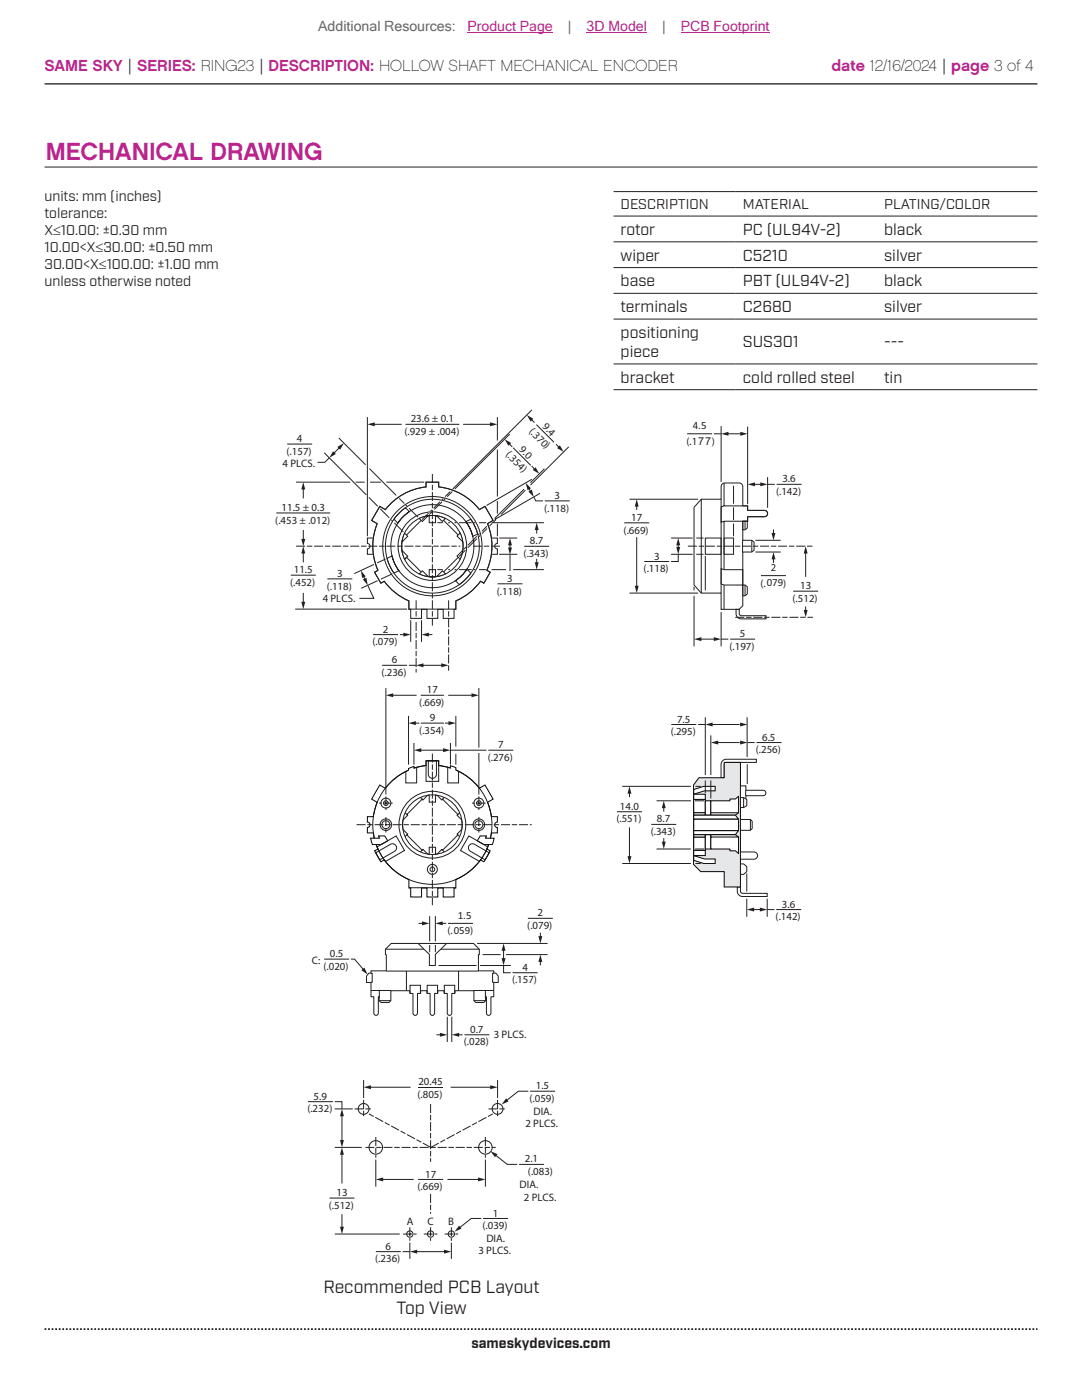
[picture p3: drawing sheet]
<svg xmlns="http://www.w3.org/2000/svg" width="216mm" height="279mm" viewBox="0 0 216 279" stroke-linecap="round" stroke-linejoin="round" font-family="sans-serif">
<path d="M8.9 16.7h198.1" fill="none" stroke="#231f20" stroke-width=".26"/>
<path d="M8.9 265.3h198.1" fill="none" stroke="#231f20" stroke-width=".35" stroke-dasharray=".4 .4 .4 .4 .4 .4" stroke-dashoffset=".7" stroke-linecap="butt"/>
<path d="M8.9 33.3h198.1" fill="none" stroke="#231f20" stroke-width=".2"/>
<g fill="#fff">
<path d="M52.6 83.2l.8-.7 .2 .2-.5 .5 .3 .3 .4-.4 .3 .2-.5 .4 .4 .3 .4-.4 .3 .2-.8 .7z"/>
<path d="M53.3 86.4l1.3 1.3-.3 .2-1.2-1.3z"/>
<path d="M54.5 85.2l.3-.3 1.2 .6-.9-.9 .2-.2 1.3 1.2-.3 .3-1.2-.6 .9 .9-.2 .3z"/>
<path d="M55.4 84.3l.9-.9 .2 .2-.3 .3 1.1 1.1-.3 .2-1.1-1-.2 .3z"/>
<path d="M56.6 83.1l.1-.1 .2 .2 .2-.3 .2 .1-.2 .3 .3 .1v.2l-.3-.1v.3l-.2 .1v-.3l-.3 .1-.1-.2 .3-.1z"/>
<path d="M54.1 86l.5 .7 .2-.2zM54.1 85.6l1.6 1-.3 .2-.3-.2-.4 .4 .2 .3-.2 .3-1-1.7z"/>
</g>
<g fill="none" stroke="#211d1e" stroke-width=".2">
<path d="M75.8 101.1l1.1 .6a11.9 11.9 0 0 1 8.1-4.5v-1h2.5v1a11.9 11.9 0 0 1 8.2 4.5l1.1-.6 1.6 2.8-1.1 .6a11.9 11.9 0 0 1-.2 9.3l.7 .4-1.2 2.2-.7-.4a11.9 11.9 0 0 1-4.9 3.9v1.7h-9.4v-1.7a11.9 11.9 0 0 1-4.9-3.9l-.7 .4-1.3-2.2 .7-.4a11.9 11.9 0 0 1-.1-9.3l-1.1-.6zM75.8 101.1l1.1 .6a11.9 11.9 0 0 1 8.1-4.5v-1h2.5v1a11.9 11.9 0 0 1 8.2 4.5l1.1-.6 1.6 2.8-1.1 .6 .8 2.9h1.1v1.1a.54 .54 0 0 0-.5 .5 .54 .54 0 0 0 .5 .5v1.1h-1.2l-.3 1.7-.6 1.5 .7 .4-1.2 2.2-.7-.4a11.9 11.9 0 0 1-4.9 3.9v1.7h-.4v1.8h-2.2v-1.8h-1v1.8h-2.2v-1.8h-1.1v1.8h-2.1v-1.8h-.4v-1.7a11.9 11.9 0 0 1-4.9-3.9l-.7 .4-1.3-2.2 .7-.4-.6-1.5-.3-1.7h-1.2v-1.1a.54 .54 0 0 0 .5-.5 .54 .54 0 0 0-.5-.5v-1.1h1.2l.8-2.9-1.1-.6zM84.8 103.1a5.9 5.9 0 0 1 2.9 0l4.5 4.5a5.9 5.9 0 0 1 0 2.8l-4.5 4.5a5.9 5.9 0 0 1-2.9 0l-4.5-4.5a5.9 5.9 0 0 1 0-2.8zM85.6 102.9h1.3v1.4h-1.3zM85.6 113.7h1.3v1.4h-1.3z"/>
<circle cx="86.3" cy="109" r="9.9"/>
<circle cx="86.3" cy="109" r="9.4"/>
<circle cx="86.3" cy="109" r="6.8"/>
<circle cx="86.3" cy="109" r="6.1"/>
</g>
<path d="M87.1 102.9l1.8 .6-.6 .6z" fill="#fff"/>
<path d="M87.1 102.9l1.8 .6-.6 .6z" fill="none" stroke="#211d1e" stroke-width=".2"/>
<path d="M80.7 106.4l.7 .6-1.2 1.2z" fill="#fff"/>
<path d="M80.7 106.4l.7 .6-1.2 1.2z" fill="none" stroke="#211d1e" stroke-width=".2"/>
<path d="M84.3 113.9l1.1 1.2-1.7-.6z" fill="#fff"/>
<path d="M84.3 113.9l1.1 1.2-1.7-.6z" fill="none" stroke="#211d1e" stroke-width=".2"/>
<path d="M87.1 115.1l1.2-1.2 .6 .6z" fill="#fff"/>
<path d="M87.1 115.1l1.2-1.2 .6 .6z" fill="none" stroke="#211d1e" stroke-width=".2"/>
<path d="M91.8 106.4l.5 1.7-1.1-1.1z" fill="#fff"/>
<path d="M91.8 106.4l.5 1.7-1.1-1.1z" fill="none" stroke="#211d1e" stroke-width=".2"/>
<path d="M83.7 103.5l1.7-.6-1.1 1.2z" fill="#fff"/>
<path d="M83.7 103.5l1.7-.6-1.1 1.2z" fill="none" stroke="#211d1e" stroke-width=".2"/>
<path d="M80.2 109.9l1.2 1.1-.7 .6z" fill="#fff"/>
<path d="M80.2 109.9l1.2 1.1-.7 .6z" fill="none" stroke="#211d1e" stroke-width=".2"/>
<path d="M92.3 109.8l-.5 1.8-.6-.6z" fill="#fff"/>
<path d="M139.9 99.6v18.8M92.3 109.8l-.5 1.8-.6-.6zM140.7 107.4h3.2v3.2h-3.2zM144.5 107.4h1.9v3.2h-1.9z" fill="none" stroke="#211d1e" stroke-width=".2"/>
<path d="M143.9 101.2l.6-.2h4.7v.9h3.3a.63 .63 0 0 1 .7 .6 .63 .63 0 0 1-.7 .6h-3.3v.9h-4.7l-.6 .2z" fill="#fff"/>
<g fill="none" stroke="#211d1e" stroke-width=".2">
<path d="M139.9 99.6h4v-2.5a.72 .72 0 0 1 .7-.7h2.9a.72 .72 0 0 1 .7 .7v3.9h1v.9h3.3a.63 .63 0 0 1 .7 .6 .63 .63 0 0 1-.7 .6h-3.3v.9h-1v3.8h1.8l.5 .4v1.6l-.5 .4h-1.8v10.7l-.7 .7h-3.6v-3.2h-4l-1.4-1.7v-15.4zM143.9 99.6v18.8M144.5 96.4v4.6M74.5 107.4l-.1 1.6 .1 1.6M81.4 111l-.7 .6M98.1 107.4l.1 1.6-.2 1.6M143.9 113.5l.6 .2h3.7v3.1h-3.7l-.6-.2zM143.9 101.2l.6-.2h4.7v.9h3.3a.63 .63 0 0 1 .7 .6 .63 .63 0 0 1-.7 .6h-3.3v.9h-4.7l-.6 .2zM144.5 104v9.7M144.5 116.8v4.8M148.2 107.8v2.4M148.2 116.7h.5l.4 .4v1.4l-.4 .4h-.5z"/>
<path d="M148.2 104h.9v1.4l-.4 .3h-.5zM148.7 116.7v2.2M148.7 104v1.7M150 107.8v2.4M146.9 121.6h.6l.1 1.1 .3 .2h4.9v.6h-4.9a1.04 1.04 0 0 1-1-1zM83.9 159.1l.5 .6M84.2 159.5l.2 .2 .9-1h.3v1.4h1.3v-1.4h.3l.9 1 .2-.2 3.1 3-.2 .2 .9 .9v1.9l-.9 1 .2 .1-3.1 3.1-.1-.2-1 .9-.3 .1v-1.4h-1.3v1.4l-.3-.1-.9-.9-.2 .2-3-3.1 .1-.1-.9-1v-1.9l.9-.9-.1-.2zM88.7 159.1l-.6 .6M144.3 151.7l.6-.2h6v.7h-6.2l-.2 .4v2.6h-.6v-2.6v-.4zM80.8 162.2l.5 .5M81.3 166.5l-.5 .5M81.6 177.2h9.4"/>
<path d="M84.4 169.5l-.5 .5M88.2 169.5l.5 .5M91.2 166.5l.5 .5M91.7 162.2l-.5 .5M147.1 177h.6l.1 1.1 .4 .2h4.9v.6h-4.9a1.04 1.04 0 0 1-1.1-1z"/>
<circle cx="86.3" cy="164.6" r="6.7"/>
<circle cx="86.3" cy="164.6" r="11.9"/>
<circle cx="86.3" cy="164.6" r="5.9"/>
</g>
<path d="M85 151.8h2.5v4.1h-2.5z" fill="#fff"/>
<g fill="none" stroke="#211d1e" stroke-width=".2">
<path d="M85 151.8h2.5v4.1h-2.5zM85.5 151.8h1.6v2.7a.81 .81 0 0 1-.8 .8 .81 .81 0 0 1-.8-.8zM75 170.2l2.9-1.7a.81 .81 0 0 1 1.1 .3 .81 .81 0 0 1-.3 1.1l-2.9 1.7zM75.2 169l3.8-2.2 1.7 2.9-3.8 2.2-.9-1.4zM93.6 166.8l3.8 2.2-.8 1.5-.9 1.4-3.8-2.2zM93.8 168.5l.6-.1 .3 .1 2.9 1.7-.8 1.4-2.9-1.7a.81 .81 0 0 1-.1-1.4z"/>
<circle cx="77" cy="160.3" r=".47"/>
<circle cx="77" cy="160.3" r=".99"/>
<circle cx="77" cy="164.6" r=".79"/>
<circle cx="77" cy="164.6" r="1.15"/>
<circle cx="86.3" cy="173.5" r=".47"/>
<circle cx="86.3" cy="173.5" r=".99"/>
<circle cx="95.6" cy="160.3" r=".47"/>
<circle cx="95.6" cy="160.3" r=".99"/>
<circle cx="95.6" cy="164.6" r=".79"/>
<circle cx="95.6" cy="164.6" r="1.15"/>
</g>
<g fill="#fff">
<path d="M81.5 153.4l1.1-.4v.7l-1.1 .4z"/>
<path d="M89.9 152.8l1.1 .4v.7l-1.1-.4z"/>
</g>
<path d="M83.1 153.1v3.1h-2.1v-2.3M89.3 153.1v3.1h2.2v-2.3" fill="none" stroke="#211d1e" stroke-width=".2"/>
<g fill="#fff">
<path d="M97.5 167.3h1.1l-.3 1.2h-1.2z"/>
<path d="M74 167.3h1.1l.3 1.2h-1.1z"/>
</g>
<path d="M75.8 156.7l1.1 .6a11.9 11.9 0 0 1 4.6-3.6v-.3l1.1-.4v.3l2.4-.5v-1h2.5v1l2.4 .5v-.5l1.1 .4v.5a11.9 11.9 0 0 1 4.7 3.6l1.1-.6 1.6 2.8-1.1 .6 .8 2.9h1.1v1.1a.54 .54 0 0 0-.5 .5 .54 .54 0 0 0 .5 .5v1.1h-1.2l-.1 1.1h.7l-.2 .6-.1 .6h-.8l-.4 .9 .7 .4-1.2 2.2-.7-.4a11.9 11.9 0 0 1-4.9 3.9v1.7h-.4v1.8h-2.2v-1.8h-1v1.8h-2.2v-1.8h-1.1v1.8h-2.1v-1.8h-.4v-1.7a11.9 11.9 0 0 1-4.9-3.9l-.7 .4-1.3-2.2 .7-.4-.3-.9h-.8l-.2-.6-.1-.6h.7l-.2-1.1h-1.2v-1.1a.54 .54 0 0 0 .5-.5 .54 .54 0 0 0-.5-.5v-1.1h1.2l.8-2.9-1.1-.6zM74.7 167.3h1l-.2-.5h1.3l.6 1-1.3 .7h-1.4M97.9 167.3h-1l.2-.5h-1.3l-.6 1 1.3 .7h1.4" fill="none" stroke="#040503" stroke-width=".2"/>
<path d="M139.5 155.2h5v-3h3.2v24.8h-3.2v-3h-4.7l-1.4-1.5v-15.8z" fill="#e6e7e9"/>
<path d="M139.5 155.2h5v-3h3.2v24.8h-3.2v-3h-4.7l-1.4-1.5v-15.8z" fill="none" stroke="#040503" stroke-width=".2"/>
<path d="M138.4 157.6l2-.7h2.3v.9h-2.1l-2.2 .7z" fill="#fff"/>
<path d="M138.4 157.6l2-.7h2.3v.9h-2.1l-2.2 .7z" fill="none" stroke="#040503" stroke-width=".2"/>
<path d="M138.4 170.8l2.2 .6h2.1v.9h-2.3l-2-.6z" fill="#fff"/>
<path d="M138.4 170.8l2.2 .6h2.1v.9h-2.3l-2-.6z" fill="none" stroke="#040503" stroke-width=".2"/>
<g fill="#fff" stroke="#040503" stroke-width=".2">
<path d="M138.4 158.5h2.3v1h-2.3z"/>
<path d="M138.4 169.7h2.3v1h-2.3z"/>
<path d="M138.4 159.5h2.3v2.7h-2.3z"/>
<path d="M138.4 167h2.3v2.7h-2.3z"/>
<path d="M138.4 162.2h2.3v.5h-2.3z"/>
</g>
<path d="M138.4 166.6h2.3v.4h-2.3z" fill="#fff"/>
<path d="M138.4 166.6h2.3v.4h-2.3z" fill="none" stroke="#040503" stroke-width=".2"/>
<g fill="#fff" stroke="#040503" stroke-width=".2">
<path d="M140.7 159.8h1.1v2.9h-1.1z"/>
<path d="M140.7 166.6h1.1v2.8h-1.1z"/>
</g>
<path d="M141.8 159.8h3.9v-.3h1l.7-.6v3.3l-.7 .5h-4.9z" fill="#fff"/>
<path d="M141.8 159.8h3.9v-.3h1l.7-.6v3.3l-.7 .5h-4.9z" fill="none" stroke="#040503" stroke-width=".2"/>
<path d="M141.8 166.6h4.9l.7 .4v3.3l-.7-.5h-1v-.4h-3.9z" fill="#fff"/>
<path d="M141.8 166.6h4.9l.7 .4v3.3l-.7-.5h-1v-.4h-3.9zM141.8 162.2h5.6M141.8 167h5.6" fill="none" stroke="#040503" stroke-width=".2"/>
<path d="M138.4 162.7h8.3l.7 .8h-9z" fill="#fff"/>
<path d="M138.4 162.7h8.3l.7 .8h-9z" fill="none" stroke="#040503" stroke-width=".2"/>
<path d="M138.4 165.8h9l-.7 .8h-8.3z" fill="#fff"/>
<path d="M138.4 165.8h9l-.7 .8h-8.3z" fill="none" stroke="#040503" stroke-width=".2"/>
<path d="M138.4 163.5h9v2.3h-9z" fill="#fff" stroke="#040503" stroke-width=".2"/>
<path d="M147.7 156.8h1.1v.9h3.5a.54 .54 0 0 1 .5 .6 .54 .54 0 0 1-.5 .5h-3.5v1.6h-1.1z" fill="none" stroke="#211d1e" stroke-width=".2"/>
<path d="M147.7 159.2h.7l.6 .3v1.3l-.6 .4h-.7z" fill="#fff"/>
<g fill="none" stroke="#211d1e" stroke-width=".2">
<path d="M77.2 111.4l1-.4 .6 1.5 .8 1.4-1 .5-.8-1.4zM79.7 102.4l1.2-1.1 .8 .8-1.3 1-1 1.3-.8-.8zM93 104.1l1-.5 .8 1.4 .5 1.6-1 .4-.5-1.5zM93.2 113.6l.7 .8-1 1.2-1.2 1.1-.8-.8 1.2-1zM147.7 159.2h.7l.6 .3v1.3l-.6 .4h-.7zM148.4 159.2v2M148.8 157.7v1.1M147.7 163.5h2l.4 .4v1.4l-.4 .4h-2zM147.7 170h2.8a.72 .72 0 0 1 .7 .7 .72 .72 0 0 1-.7 .8h-2.8zM147.7 172.4h.7l.6 .6v1l-.6 .5h-.7zM149.7 163.5v2.2M74 194.3h.3v1.7h-.3"/>
<path d="M74 197.7h4M75.6 199.7h2.4M75.7 197.7v1.5M76.9 189.4l1.2-1.1h5.3l2.3 2.2v2.2h1.2v-2.2l2.2-2.2h5.4l1.1 1.1v1.1h-.1v3.3h3v.4h.4l.5 .6v1.3h-.9v2.8h-.5v3.3a.45 .45 0 0 1-.5 .4 .45 .45 0 0 1-.4-.4v-3.3h-.2v.8l-.4 .4h-1.6l-.3-.4v-2h-3.8v.6h-.7v3.9a.45 .45 0 0 1-.4 .4 .45 .45 0 0 1-.5-.4v-3.9h-.6v-.6h-1.2v.6h-.7v3.9a.45 .45 0 0 1-.4 .4 .45 .45 0 0 1-.5-.4v-3.9h-.6v-.6h-1.3v.6h-.6v3.9a.45 .45 0 0 1-.4 .4 .45 .45 0 0 1-.5-.4v-3.9h-.6v-.6h-3.8v2l-.4 .4h-1.6l-.4-.4v-.8h-.1v3.3a.45 .45 0 0 1-.5 .4 .45 .45 0 0 1-.4-.4v-3.3h-.6v-2.8h-.9v-1.3l.5-.6h.4v-.4h3.1v-3.2l-.2-.1zM76.9 189.4h7.7M77.1 193.8h18.4M81.1 193.8v3.9M81.8 198.3v-1.7h2.1v1.7M83.4 188.3h5.7M85.2 198.3v-1.7h2.1v1.7M88 189.4h7.6M88.7 198.3v-1.7h2v1.7"/>
<path d="M91.5 193.8v3.9M94.6 197.7h3.9M94.6 199.7h2.3M96.9 197.7v1.5M98.5 194.3h-.2v1.7h.2"/>
<circle cx="86.3" cy="109" r="8.3"/>
</g>
<g fill="none" stroke="#231f20" stroke-width=".2">
<path d="M59.1 96.2h10.8M64.7 90.4l8.4 8.4M67.6 87.4l5.4 5.4M71 96.2h1.8M73.3 83.2v23.8M73.6 99.3l1.8 1.8M73.7 93.5l5.4 5.4M73.8 96.2h2.2M77.1 96.2h7.6M79.7 99.5l1 1M88.5 99.5l-.3 .2M88.8 99.5l-.2 .3"/>
<path d="M89.8 98.1l-1 1M90.2 98.1l-1 1M99.2 83.2v4.7M99.2 89.7v9.4M99.2 100v2.5M101.7 86.6l-10.9 11M104.6 97.6l-5.9 5.9M104.8 97.8l-4.8 4.9M106.1 95.7l-9 5.2M106.1 81.8l-15.8 15.8M107.8 98.5l-9.1 5.2M108.6 93.5l-2.8 2.8"/>
<path d="M113.5 89.2l-7.6 7.6M125.6 99.6h13.7M143.9 85v11.2M146.4 96.9v3.6M149.2 85.1v15.5M153.2 95.2v6.1M74.6 112.6l-3.9 1.9M75.3 115.9l-3.2 1.5M75.9 101.6l1.8 1.7M76.9 111.6l-1.6 .7M78.1 103.8l.2 .2M78.3 114.5l-2.3 1.1"/>
<path d="M78.7 104.4l1.8 1.7M80.9 100.7l.3 .3M81.6 101.4l1.8 1.8M85.5 102.4l-1.3 1.3M86.2 102.2l-.5 .5M86.2 101.8l-.3 .2M87.3 104.3h1M87.3 113.7h1M87.8 100.1l-1.3 1.3M88.2 100.1l-1.5 1.6M89.4 104.3h.4M89.4 113.7h.4"/>
<path d="M90.7 104.3h.3M90.7 113.7h.3M91.6 104.3h2.5M91.6 113.7h2.5M92.9 109.8l-1.3 1.3M93.1 109.1l-.5 .5M94.5 104.3h.3M94.5 113.7h.3M95.1 107l-1.7 1.8M95.2 107.5l-1.8 1.8M95.6 104.3h1.4M95.6 113.7h1.4"/>
<path d="M95.7 106.5l-.3 .2M95.8 106.9l-.3 .2M97.2 105l-1 1M97.2 105.5l-1 1M98.1 104.3h10.4M98.1 113.7h2.9M98.2 104.5l-.5 .5M99 103.7l-.5 .5M99.2 104.5v2.5M99.6 107.4h3.6M99.6 110.6h3.6M102.4 113.7h6.1"/>
<path d="M125.6 118.4h13.7M133.9 107.4h4.3M133.9 110.6h4.3M138.5 117.1v.7M138.5 118.9v10.1M138.9 107.4h1.5M138.9 110.6h1.5M140.7 111v6.8M146.4 101.3v2.5M146.4 104.5v2.5M150.7 107.8h5.1M150.7 110.2h5.1"/>
<path d="M58.9 121.6h22.3M77 137.3v21.3M82 123.8v4.3M84.1 123.8v4.3M85.3 126.7h1M95.6 137.3v11.9M143.9 122.1v6.9M81.5 142.9v9.7M82.6 148.3v4.3M89.9 148.3v4.3M91 142.9v6.1M91 150.4v2.2"/>
<path d="M95.6 150.3v8.3M124.2 156.9h13.7M131 159.8h6.9M138.7 159.8h1.8M138.8 156.9h1M140.7 143.1v11.6M140.7 155.8v2.5M141.8 146.8v7.9M141.8 155.8v3.6M149.1 143.1v8M149.1 152.5v4M124.2 172.3h13.7"/>
<path d="M131 169.4h6.9M138.7 169.4h1.8M138.8 172.3h1M149 174.3v3.6M149 179.4v3.6M153.1 179.4v3.6M85.7 182.8v5.1M85.7 188.6v1.4M86.9 182.8v5.1M86.9 188.6v1.4M87.5 192.7h7.6M95.2 188.3h14.1"/>
<path d="M95.8 192.7h6.1M96.3 190.5h3.6M101 190.5h8.3M89.2 202.9v5.1M90.1 202.9v5.1"/>
</g>
<path d="M84.1 126.7l1.5-.4v.7z" fill="#231f20"/>
<path d="M132.4 167.3v.9" fill="none" stroke="#231f20" stroke-width=".2"/>
<path d="M132.1 168h.7l-.4 1.4z" fill="#231f20"/>
<path d="M125.6 165.1v6" fill="none" stroke="#231f20" stroke-width=".2"/>
<path d="M125.2 170.9h.8l-.4 1.4z" fill="#231f20"/>
<path d="M132.4 161v1" fill="none" stroke="#231f20" stroke-width=".2"/>
<path d="M132.4 159.8l.4 1.5h-.7z" fill="#231f20"/>
<path d="M88.1 184.3h.9" fill="none" stroke="#231f20" stroke-width=".2"/>
<path d="M86.9 184.3l1.4-.4v.8z" fill="#231f20"/>
<path d="M83.5 184.3h1" fill="none" stroke="#231f20" stroke-width=".2"/>
<path d="M84.2 183.9l1.5 .4-1.5 .4z" fill="#231f20"/>
<path d="M107.8 191.7v1" fill="none" stroke="#231f20" stroke-width=".2"/>
<path d="M107.8 190.5l.4 1.5h-.8z" fill="#231f20"/>
<path d="M91.3 206.5h1" fill="none" stroke="#231f20" stroke-width=".2"/>
<path d="M90.1 206.5l1.5-.4v.8z" fill="#231f20"/>
<path d="M87.1 206.5h1" fill="none" stroke="#231f20" stroke-width=".2"/>
<path d="M87.8 206.1l1.4 .4-1.4 .4z" fill="#231f20"/>
<path d="M107.8 186.1v1" fill="none" stroke="#231f20" stroke-width=".2"/>
<path d="M107.4 186.8h.8l-.4 1.5z" fill="#231f20"/>
<path d="M125.6 158.1v1" fill="none" stroke="#231f20" stroke-width=".2"/>
<path d="M125.6 156.9l.4 1.5h-.8z" fill="#231f20"/>
<path d="M82.7 144.3h1" fill="none" stroke="#231f20" stroke-width=".2"/>
<path d="M81.5 144.3l1.5-.4v.8z" fill="#231f20"/>
<path d="M78.2 138.8h4.9" fill="none" stroke="#231f20" stroke-width=".2"/>
<path d="M77 138.8l1.5-.4v.7z" fill="#231f20"/>
<path d="M88.8 144.3h1" fill="none" stroke="#231f20" stroke-width=".2"/>
<path d="M89.5 143.9l1.5 .4-1.5 .4z" fill="#231f20"/>
<path d="M89.4 138.8h5" fill="none" stroke="#231f20" stroke-width=".2"/>
<path d="M94.1 138.4l1.5 .4-1.5 .3z" fill="#231f20"/>
<path d="M74.5 84.7h5.7" fill="none" stroke="#231f20" stroke-width=".2"/>
<path d="M73.3 84.7l1.5-.4v.8z" fill="#231f20"/>
<path d="M92.4 84.7h5.6" fill="none" stroke="#231f20" stroke-width=".2"/>
<path d="M97.8 84.3l1.4 .4-1.4 .4z" fill="#231f20"/>
<path d="M107.1 111.5v1" fill="none" stroke="#231f20" stroke-width=".2"/>
<path d="M106.7 112.2h.8l-.4 1.5z" fill="#231f20"/>
<path d="M107.1 105.5v1" fill="none" stroke="#231f20" stroke-width=".2"/>
<path d="M107.1 104.3l.4 1.5h-.8z" fill="#231f20"/>
<path d="M154.3 111.4v.9" fill="none" stroke="#231f20" stroke-width=".2"/>
<path d="M154.3 110.2l.4 1.4h-.8z" fill="#231f20"/>
<path d="M127 100.8v1" fill="none" stroke="#231f20" stroke-width=".2"/>
<path d="M127 99.6l.4 1.5h-.7z" fill="#231f20"/>
<path d="M127 107.2v10" fill="none" stroke="#231f20" stroke-width=".2"/>
<path d="M126.7 116.9h.7l-.4 1.5z" fill="#231f20"/>
<path d="M154.3 105.7v.9" fill="none" stroke="#231f20" stroke-width=".2"/>
<path d="M153.9 106.4h.8l-.4 1.4z" fill="#231f20"/>
<path d="M160.8 121v1" fill="none" stroke="#231f20" stroke-width=".2"/>
<path d="M160.4 121.7h.8l-.4 1.5z" fill="#231f20"/>
<path d="M160.8 110.2v4.9" fill="none" stroke="#231f20" stroke-width=".2"/>
<path d="M160.8 109l.4 1.5h-.8z" fill="#231f20"/>
<path d="M60.5 97.4v2.1" fill="none" stroke="#231f20" stroke-width=".2"/>
<path d="M60.5 96.2l.4 1.5h-.8z" fill="#231f20"/>
<path d="M60.5 110.2v2" fill="none" stroke="#231f20" stroke-width=".2"/>
<path d="M60.5 109l.4 1.5h-.8z" fill="#231f20"/>
<path d="M60.5 105.8v2" fill="none" stroke="#231f20" stroke-width=".2"/>
<path d="M60.1 107.6h.8l-.4 1.4z" fill="#231f20"/>
<path d="M60.5 118.3v2.1" fill="none" stroke="#231f20" stroke-width=".2"/>
<path d="M60.1 120.1h.8l-.4 1.5z" fill="#231f20"/>
<path d="M101.5 88.5l.7 .7" fill="none" stroke="#231f20" stroke-width=".2"/>
<path d="M100.7 87.7l1.3 .7-.6 .6z" fill="#231f20"/>
<path d="M106.1 93l.7 .7" fill="none" stroke="#231f20" stroke-width=".2"/>
<path d="M106.9 93.2l.7 1.4-1.3-.8z" fill="#231f20"/>
<path d="M79.8 126.7h1" fill="none" stroke="#231f20" stroke-width=".2"/>
<path d="M80.5 126.3l1.5 .4-1.5 .3z" fill="#231f20"/>
<path d="M84.2 132.8h4.1" fill="none" stroke="#231f20" stroke-width=".2"/>
<g fill="#231f20">
<path d="M88.1 132.4l1.4 .4-1.4 .4z"/>
<path d="M83 132.8l1.5-.4v.8z"/>
</g>
<path d="M100.5 189.5v2" fill="none" stroke="#231f20" stroke-width=".2"/>
<g fill="#231f20">
<path d="M100.1 191.2h.8l-.4 1.5z"/>
<path d="M100.5 188.3l.4 1.5h-.8z"/>
</g>
<path d="M83.8 149.7h4.9" fill="none" stroke="#231f20" stroke-width=".2"/>
<g fill="#231f20">
<path d="M82.6 149.7l1.5-.4v.8z"/>
<path d="M88.4 149.3l1.5 .4-1.5 .4z"/>
</g>
<path d="M101.8 108.6v.9" fill="none" stroke="#231f20" stroke-width=".2"/>
<g fill="#231f20">
<path d="M101.8 107.4l.4 1.4h-.8z"/>
<path d="M101.4 109.3h.8l-.4 1.4z"/>
</g>
<path d="M135.3 108.6v.8" fill="none" stroke="#231f20" stroke-width=".2"/>
<g fill="#231f20">
<path d="M135.3 107.4l.4 1.4h-.8z"/>
<path d="M134.9 109.2h.8l-.4 1.4z"/>
</g>
<path d="M150.4 96.7h1.6" fill="none" stroke="#231f20" stroke-width=".2"/>
<g fill="#231f20">
<path d="M149.2 96.7l1.4-.4v.8z"/>
<path d="M151.7 96.3l1.5 .4-1.5 .4z"/>
</g>
<path d="M139.7 127.6h3" fill="none" stroke="#231f20" stroke-width=".2"/>
<g fill="#231f20">
<path d="M138.5 127.6l1.5-.4v.7z"/>
<path d="M142.4 127.2l1.5 .4-1.5 .3z"/>
</g>
<path d="M143 148.2h4.6" fill="none" stroke="#231f20" stroke-width=".2"/>
<g fill="#231f20">
<path d="M141.8 148.2l1.5-.4v.8z"/>
<path d="M147.7 147.8l1.4 .4-1.4 .4z"/>
</g>
<path d="M150.2 181.5h1.7" fill="none" stroke="#231f20" stroke-width=".2"/>
<g fill="#231f20">
<path d="M149 181.5l1.5-.4v.8z"/>
<path d="M151.6 181.1l1.5 .4-1.5 .4z"/>
</g>
<path d="M141.9 144.6h5.7" fill="none" stroke="#231f20" stroke-width=".2"/>
<g fill="#231f20">
<path d="M140.7 144.6l1.5-.4v.8z"/>
<path d="M147.7 144.2l1.4 .4-1.4 .4z"/>
</g>
<path d="M145.1 86.6h2.9" fill="none" stroke="#231f20" stroke-width=".2"/>
<g fill="#231f20">
<path d="M143.9 86.6l1.5-.4v.8z"/>
<path d="M147.7 86.2l1.5 .4-1.5 .4z"/>
</g>
<path d="M72.5 114.9l.4 .8" fill="none" stroke="#231f20" stroke-width=".2"/>
<g fill="#231f20">
<path d="M72 113.9l1 1.1-.7 .4z"/>
<path d="M72.4 115.6l.7-.3 .3 1.5z"/>
</g>
<path d="M67.8 89.3l-1.3 1.2" fill="none" stroke="#231f20" stroke-width=".2"/>
<g fill="#231f20">
<path d="M67.3 89.2l1.3-.8-.7 1.3z"/>
<path d="M66.5 90.1l.5 .5-1.3 .8z"/>
</g>
<path d="M105.5 97.4l.4 .7" fill="none" stroke="#231f20" stroke-width=".2"/>
<g fill="#231f20">
<path d="M104.9 96.4l1.1 1-.7 .4z"/>
<path d="M105.4 98.1l.7-.4 .4 1.5z"/>
</g>
<g fill="none" stroke="#1f1c1d" stroke-width=".2">
<path d="M57.3 88.6h5M80.9 84.7h10.7M102.4 89.4l3.5 3.5M108.7 100h5M137.1 86.6h5M155 96.7h5M55.1 102.4h10.8M58 114.8h5M65.3 115.5h5M99.3 116.5h5M104.6 109h5M124.6 104.3h4.9"/>
<path d="M128.5 112.1h5M151.8 114.9h5M158.3 118h5M74.4 126.7h5M76.2 132.8h5M84 138.8h4.6M145.7 127.6h5M84 144.3h4.6M97.4 149.7h5M133.9 144.6h5M150.9 148.2h5M123.1 162h5"/>
<path d="M130 164.5h4.9M89.4 184.3h5M102.3 194.1h5M105.3 183.3h5M154.9 181.5h5M92.7 206.5h5"/>
</g>
<path d="M106 83.7l.6 .6" fill="none" stroke="#231f20" stroke-width=".2"/>
<path d="M105.1 82.8l1.3 .8-.5 .5z" fill="#231f20"/>
<path d="M110.9 88.7l.7 .6" fill="none" stroke="#231f20" stroke-width=".2"/>
<path d="M111.7 88.9l.8 1.3-1.3-.8z" fill="#231f20"/>
<path d="M107 84.7l3.6 3.6" fill="none" stroke="#1f1c1d" stroke-width=".2"/>
<path d="M142.4 86.6h1.5M153.2 96.7h1.4M101.8 110.7v3.3M135.3 110.6v1.5h-1.4M81.6 132.8h1.4M143.9 127.6h1.4M89.9 149.7h7.2M139.3 144.6h1.4M149.1 148.2h1.5M70 191.4h.7l1.9 2.2M100.5 192.7v1.4h1.4M153.1 181.5h1.4" fill="none" stroke="#231f20" stroke-width=".2"/>
<path d="M59.1 109h32.8M94.4 109h5.7M137.3 109h24.8M146.7 123.2h15.5" fill="none" stroke="#231f20" stroke-width=".2" stroke-dasharray="1.8 .4 1.1 .4" stroke-linecap="butt"/>
<path d="M72.1 193.6l.6-.5 .7 1.4z" fill="#231f20"/>
<path d="M64.7 191.4h5" fill="none" stroke="#1f1c1d" stroke-width=".2"/>
<g fill="none" stroke="#231f20" stroke-width=".2" stroke-dasharray="1.8 .4 1.1 .4" stroke-linecap="butt">
<path d="M86.3 94.6v30.3M83 119.8v3.2M89.5 119.8v14.4M83 124.1v10.1M77 158.9v2.7M86.3 150.4v30.2M95.6 158.9v2.7M71.1 164.6h35M77 163.1v3M78.3 160.3h-2.7M95.6 163.1v3M96.9 160.3h-2.7"/>
<path d="M72.6 219.5v3.6M99.3 219.5v3.6M70.8 221.3h3.6M72.9 229h26M75 226.9v4.2M85.9 220.3v11.6M85.9 238.3v3.9M96.9 226.9v4.2M97.5 221.3h3.6M80.4 246.3h2.7M81.8 244.9v2.7M84.6 246.3h2.7"/>
<path d="M85.9 244.9v2.7M88.7 246.3h2.7M90.1 244.9v2.7"/>
</g>
<g fill="none" stroke="#231f20" stroke-width=".2">
<path d="M65.7 91.4l-.9 .9h-1.4M106.5 99.2l.4 .8h1.4M73.4 116.8l1.2 2.6h-2.9M72.6 215.5v3.6M73.8 217h8.1M99.3 215.5v3.6M66.8 221.3h3.6M66.8 229h5.4M75 231.4v5.4M96.9 231.4v5.4M66.8 246.3h13M81.8 248v3.2"/>
<path d="M90.1 248v3.2"/>
</g>
<g fill="none" stroke="#211d1e" stroke-width=".2">
<circle cx="72.6" cy="221.3" r="1.08"/>
<circle cx="75" cy="229" r="1.35"/>
<circle cx="96.9" cy="229" r="1.35"/>
<circle cx="99.3" cy="221.3" r="1.08"/>
<circle cx="81.8" cy="246.3" r=".63"/>
<circle cx="85.9" cy="246.3" r=".63"/>
<circle cx="90.1" cy="246.3" r=".63"/>
</g>
<path d="M72.6 217l1.4-.4v.8z" fill="#231f20"/>
<path d="M76.2 235.4h6.4" fill="none" stroke="#231f20" stroke-width=".2"/>
<path d="M75 235.4l1.5-.4v.8z" fill="#231f20"/>
<path d="M68.2 242.3v2.8" fill="none" stroke="#231f20" stroke-width=".2"/>
<path d="M67.8 244.8h.8l-.4 1.5z" fill="#231f20"/>
<path d="M68.2 230.2v6" fill="none" stroke="#231f20" stroke-width=".2"/>
<path d="M68.2 229l.4 1.5h-.8z" fill="#231f20"/>
<path d="M89.9 217h8.2" fill="none" stroke="#231f20" stroke-width=".2"/>
<path d="M97.8 216.6l1.5 .4-1.5 .4z" fill="#231f20"/>
<path d="M89.3 235.4h6.4" fill="none" stroke="#231f20" stroke-width=".2"/>
<path d="M95.4 235l1.5 .4-1.5 .4z" fill="#231f20"/>
<path d="M83.5 217h4.9" fill="none" stroke="#211d1e" stroke-width=".2"/>
<path d="M61.4 219.9h5M65.7 239.1h5M83.4 235.4h5M75 249.8h5" fill="none" stroke="#1f1c1d" stroke-width=".2"/>
<path d="M68.2 222.5v5.3" fill="none" stroke="#231f20" stroke-width=".2"/>
<g fill="#231f20">
<path d="M68.2 221.3l.4 1.5h-.8z"/>
<path d="M67.8 227.5h.8l-.4 1.5z"/>
</g>
<path d="M83 249.8h5.9" fill="none" stroke="#231f20" stroke-width=".2"/>
<g fill="#231f20">
<path d="M81.8 249.8l1.4-.4v.8z"/>
<path d="M88.6 249.4l1.5 .4-1.5 .4z"/>
</g>
<path d="M66.8 219.9h1.4v1.4M105.4 217.8h-2l-2.4 1.9M80.3 249.8h1.5" fill="none" stroke="#231f20" stroke-width=".2"/>
<path d="M105.8 217.8h5" fill="none" stroke="#1f1c1d" stroke-width=".2"/>
<path d="M101 219.2l.5 .6-1.4 .6z" fill="#231f20"/>
<path d="M96.4 243.2h5" fill="none" stroke="#1f1c1d" stroke-width=".2"/>
<path d="M96 243.2h-2l-2.4 1.9" fill="none" stroke="#231f20" stroke-width=".2"/>
<path d="M91.6 244.6l.5 .6-1.4 .6z" fill="#231f20"/>
<path d="M103.6 232.4h5" fill="none" stroke="#1f1c1d" stroke-width=".2"/>
<path d="M98.8 230.5l2.4 1.9h2" fill="none" stroke="#231f20" stroke-width=".2"/>
<path d="M97.9 229.7l1.4 .6-.5 .7z" fill="#231f20"/>
<path d="M86 229l12.6-6.9M86 229l-12.7-6.9" fill="none" stroke="#231f20" stroke-width=".2" stroke-dasharray="1.8 .4 1.1 .4" stroke-linecap="butt"/>
<path d="M122.4 38.2h84.6M122.4 43.1h84.6M122.4 48.3h84.6M122.4 53.4h84.6M122.4 58.5h84.6M122.4 63.7h84.6M122.4 72.6h84.6M122.4 77.8h84.6" fill="none" stroke="#231f20" stroke-width=".2"/>
<path d="M93.3 6.5h17M117.1 6.5h12M135.8 6.5h17.8" fill="none" stroke="#bd238f" stroke-width=".2"/>
<text font-size="4.9" fill="#bd238f" x="9.1" y="31.9">MECHANICAL DRAWING</text>
<g font-size="3.5" fill="#231f20">
<text x="64.5" y="258">Recommended PCB Layout</text>
<text x="79.1" y="262.2">Top View</text>
</g>
<g font-size="3.2" fill="#bd238f">
<text x="8.9" y="14.3">SAME SKY | SERIES: RING23 | DESCRIPTION: HOLLOW SHAFT MECHANICAL ENCODER</text>
<text x="165.9" y="14.3">date 12/16/2024 | page 3 of 4</text>
</g>
<g font-size="3.2" fill="#231f20">
<text x="123.8" y="46.8">rotor</text>
<text x="148.2" y="46.8">PC (UL94V-2)</text>
<text x="176.4" y="46.8">black</text>
<text x="123.8" y="52">wiper</text>
<text x="148.2" y="52">C5210</text>
<text x="176.4" y="52">silver</text>
<text x="123.8" y="57.1">base</text>
<text x="148.2" y="57.1">PBT (UL94V-2)</text>
<text x="176.4" y="57.1">black</text>
<text x="123.8" y="62.3">terminals</text>
<text x="148.2" y="62.3">C2680</text>
<text x="176.4" y="62.3">silver</text>
<text x="123.8" y="67.4">positioning</text>
<text x="123.8" y="71.2">piece</text>
<text x="148.2" y="69.3">SUS301</text>
<text x="176.4" y="69.3">---</text>
<text x="123.8" y="76.4">bracket</text>
<text x="148.2" y="76.4">cold rolled steel</text>
<text x="176.4" y="76.4">tin</text>
</g>
<g font-size="2.8" fill="#63676b">
<text x="63.5" y="6.1">Additional Resources:</text>
<text x="113.3" y="6.1">|</text>
<text x="132.1" y="6.1">|</text>
</g>
<g font-size="2.8" fill="#bd238f">
<text x="93.3" y="6.1">Product Page</text>
<text x="117.1" y="6.1">3D Model</text>
<text x="135.8" y="6.1">PCB Footprint</text>
</g>
<g font-size="2.8" fill="#231f20">
<text x="8.9" y="40.2">units: mm (inches)</text>
<text x="123.8" y="41.7">DESCRIPTION</text>
<text x="148.2" y="41.7">MATERIAL</text>
<text x="176.4" y="41.7">PLATING/COLOR</text>
<text x="8.9" y="43.6">tolerance:</text>
<text x="8.9" y="47">X≤10.00: ±0.30 mm</text>
<text x="8.9" y="50.4">10.00&lt;X≤30.00: ±0.50 mm</text>
<text x="8.9" y="53.8">30.00&lt;X≤100.00: ±1.00 mm</text>
<text x="8.9" y="57.1">unless otherwise noted</text>
<text x="94.1" y="269">sameskydevices.com</text>
</g>
<g font-size="2.2" fill="#211d1e">
<text x="59.3" y="88.2">4</text>
<text x="80.7" y="86.8">(.929 ± .004)</text>
<text x="82" y="84.3">23.6 ± 0.1</text>
<text x="103.5" y="89.9" transform="rotate(45 103.5 89.9)">9.0</text>
<text x="105.4" y="86.2" transform="rotate(45 105.4 86.2)">(.370)</text>
<text x="108.1" y="85.3" transform="rotate(45 108.1 85.3)">9.4</text>
<text x="137" y="88.8">(.177)</text>
<text x="138.2" y="85.7">4.5</text>
<text x="56.4" y="93.3">4 PLCS.</text>
<text x="57.2" y="90.8">(.157)</text>
<text x="100.8" y="90.8" transform="rotate(45 100.8 90.8)">(.354)</text>
<text x="56.2" y="102">11.5 ± 0.3</text>
<text x="110.7" y="99.6">3</text>
<text x="154.8" y="98.8">(.142)</text>
<text x="156.1" y="96.3">3.6</text>
<text x="54.9" y="104.5">(.453 ± .012)</text>
<text x="108.6" y="102.1">(.118)</text>
<text x="124.4" y="106.5">(.669)</text>
<text x="126" y="104">17</text>
<text x="104.5" y="111.2">(.343)</text>
<text x="105.7" y="108.6">8.7</text>
<text x="130.5" y="111.7">3</text>
<text x="153.8" y="114">2</text>
<text x="57.9" y="116.9">(.452)</text>
<text x="58.6" y="114.4">11.5</text>
<text x="65.2" y="117.7">(.118)</text>
<text x="67.3" y="115.1">3</text>
<text x="99.2" y="118.6">(.118)</text>
<text x="101.2" y="116.1">3</text>
<text x="128.4" y="114.2">(.118)</text>
<text x="151.7" y="117.1">(.079)</text>
<text x="159.7" y="117.6">13</text>
<text x="64.4" y="120.2">4 PLCS.</text>
<text x="158.1" y="120.1">(.512)</text>
<text x="74.3" y="128.8">(.079)</text>
<text x="76.4" y="126.3">2</text>
<text x="145.6" y="129.7">(.197)</text>
<text x="147.6" y="127.2">5</text>
<text x="76.1" y="134.9">(.236)</text>
<text x="78.2" y="132.4">6</text>
<text x="83.7" y="140.9">(.669)</text>
<text x="85.2" y="138.4">17</text>
<text x="85.7" y="143.9">9</text>
<text x="83.7" y="146.5">(.354)</text>
<text x="99.4" y="149.3">7</text>
<text x="133.8" y="146.7">(.295)</text>
<text x="135.1" y="144.2">7.5</text>
<text x="152.1" y="147.8">6.5</text>
<text x="97.3" y="151.9">(.276)</text>
<text x="150.8" y="150.3">(.256)</text>
<text x="123.7" y="161.6">14.0</text>
<text x="123" y="164.1">(.551)</text>
<text x="129.8" y="166.7">(.343)</text>
<text x="131.1" y="164.1">8.7</text>
<text x="91.3" y="183.4">1.5</text>
<text x="105.2" y="185.4">(.079)</text>
<text x="107.3" y="182.9">2</text>
<text x="154.8" y="183.7">(.142)</text>
<text x="156" y="181.1">3.6</text>
<text x="65.8" y="191">0.5</text>
<text x="89.3" y="186.5">(.059)</text>
<text x="62.2" y="192.3">C:</text>
<text x="64.6" y="193.6">(.020)</text>
<text x="102.2" y="196.3">(.157)</text>
<text x="104.2" y="193.7">4</text>
<text x="92.6" y="208.7">(.028)</text>
<text x="93.8" y="206.1">0.7</text>
<text x="98.5" y="207.2">3 PLCS.</text>
<text x="62.6" y="219.5">5.9</text>
<text x="83.3" y="219.1">(.805)</text>
<text x="83.5" y="216.6">20.45</text>
<text x="105.7" y="219.9">(.059)</text>
<text x="106.9" y="217.4">1.5</text>
<text x="61.3" y="222">(.232)</text>
<text x="104.8" y="225">2 PLCS.</text>
<text x="106.4" y="222.4">DIA.</text>
<text x="104.7" y="232">2.1</text>
<text x="67.2" y="238.7">13</text>
<text x="83.3" y="237.5">(.669)</text>
<text x="84.8" y="235">17</text>
<text x="103.7" y="237.1">DIA.</text>
<text x="104.5" y="239.6">2 PLCS.</text>
<text x="105.3" y="234.5">(.083)</text>
<text x="65.6" y="241.2">(.512)</text>
<text x="81.1" y="244.5">A</text>
<text x="85.3" y="244.5">C</text>
<text x="89.4" y="244.5">B</text>
<text x="96.3" y="245.3">(.039)</text>
<text x="98.3" y="242.8">1</text>
<text x="74.9" y="251.9">(.236)</text>
<text x="76.9" y="249.4">6</text>
<text x="95.5" y="250.4">3 PLCS.</text>
<text x="97.1" y="247.8">DIA.</text>
</g>
</svg>
